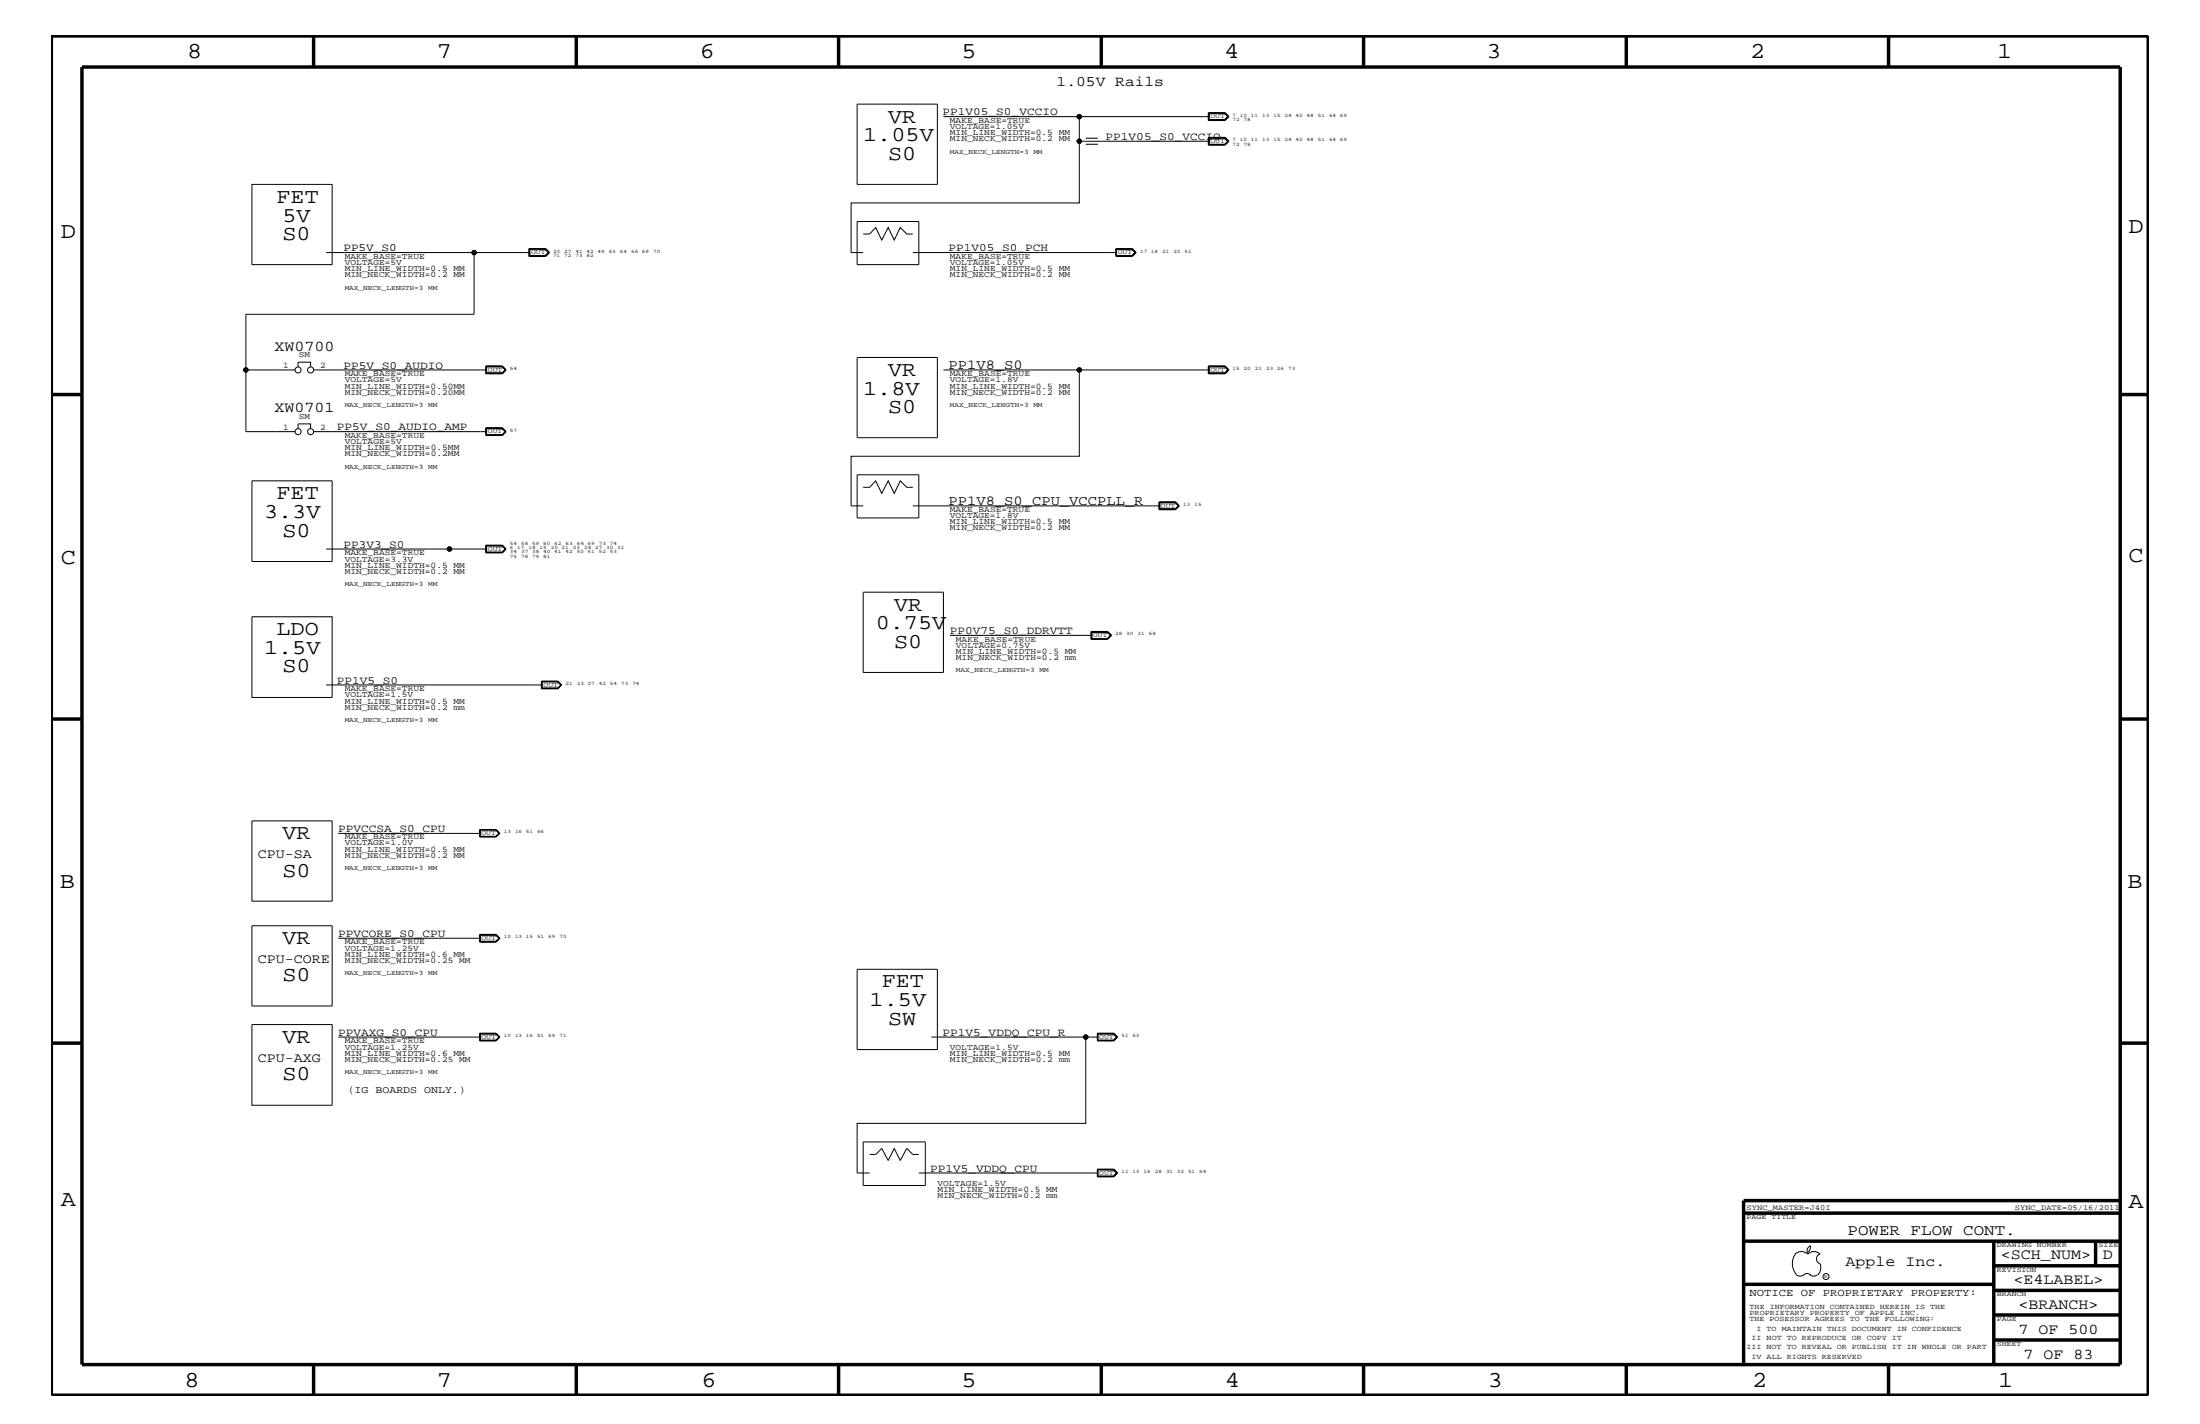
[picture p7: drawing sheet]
<svg xmlns="http://www.w3.org/2000/svg" width="432mm" height="279mm" viewBox="0 0 432 279" stroke-linecap="round" stroke-linejoin="round" font-family="sans-serif">
<g fill="none" stroke="#000" stroke-width=".2">
<path d="M49.4 36.2h15.8v15.7h-15.8zM168.2 20.4h15.8v15.8h-15.8zM185.2 22.9h52.1M211.8 22.9v4.8M213.1 28.3h2.4M213.1 27.1h2.4M237.2 22.1h3.3l.7 .8-.7 .8h-3.3zM237.2 27h3.3l.7 .7-.7 .8h-3.3zM237.2 27h3.3l.6 .7-.6 .7h-3.3zM237.2 22.1v1.5h3.3l.6-.7-.6-.8M237.3 27.7h-25.5v12.1h-44.8v9.8h2.4M237.3 27.1h3.1l.6 .6-.6 .6h-3.1"/>
<path d="M237.3 27v1.4M240.4 27l.6 .7-.6 .7M240.4 22.2h-3.1v1.3h3.1M240.4 22.2l.6 .7-.6 .6M64 49.6h29M103.8 48.8h3.3l.8 .8-.8 .7h-3.3zM103.9 48.8v1.4h3.2l.7-.6-.7-.8M104 49.6h-11v12.1h-44.7v10.9M107 48.9h-3v1.3h3M107 48.9l.7 .7-.7 .6M107 48.9l.6 .7-.6 .6M168.2 43.5h12.1v8.4h-12.1z"/>
<path d="M169.4 45.9h1.3l1.2-1.3 1.2 2.5 1.2-2.5 1.2 2.5 1.2-2.5 1.3 1.3h1.2M179.2 49.6h39.9M219 48.8h3.3l.7 .8-.7 .7h-3.3zM222.2 48.9h-3.1v1.3h3.1M222.2 48.9l.6 .7-.6 .6M222.3 48.8l.6 .8-.6 .6h-3.3M57.9 72.6h-9.6v12.1h9.6M58.5 72v-.9h2.5v.9M61.6 72.6h33.9M95.3 71.8h3.3l.7 .8-.7 .7h-3.3zM95.4 71.8v1.5h3.2l.7-.7M95.4 73.2h3.2"/>
<path d="M95.4 71.9h3.2l.6 .7-.6 .6M95.5 73.2v-1.2h3.1l.5 .6-.5 .6M98.6 71.8l.7 .8M168.2 70.1h15.8v15.8h-15.8zM185.2 72.6h26.6M237.2 71.8h3.3l.7 .8-.7 .7h-3.3zM237.2 71.8v1.5h3.3l.6-.7-.6-.8M237.3 72.6h-25.5v16.9h-44.8v9.8h2.4M237.3 71.9h3.1l.6 .7-.6 .6h-3.1zM237.3 72h3.1l.6 .6-.6 .6M49.4 94.3h15.8v15.9h-15.8zM58.5 84.1v-.9h2.5v.9"/>
<path d="M61.6 84.7h33.9M95.3 83.9h3.3l.7 .8-.7 .8h-3.3zM95.5 84.1h3.1l.5 .6-.5 .6h-3.1zM98.6 84h-3.2v1.4h3.2M98.6 84l.7 .7M98.6 84l.6 .7-.6 .7M99.3 84.7l-.7 .7M168.2 93.2h12.1v8.4h-12.1zM169.4 95.6h1.3l1.2-1.3 1.2 2.5 1.2-2.5 1.2 2.5 1.2-2.5 1.3 1.3h1.2M179.2 99.3h48.5M227.5 98.5h3.2l.8 .8-.8 .7h-3.2zM227.6 98.6h3.1l.6 .7-.6 .6h-3.1z"/>
<path d="M230.7 98.5l.7 .8-.7 .6h-3.2M231.3 99.3l-.7 .6M231.3 99.3l-.7-.6h-2.9v1.2M64 107.7h31.5M95.3 107h3.3l.7 .7-.7 .8h-3.3zM95.5 107.1h3.1l.5 .6-.5 .6h-3.1zM98.6 107h-3.2v1.4h3.2M98.6 107l.7 .7M98.6 107l.6 .7-.6 .7M99.3 107.7l-.7 .7M169.4 116.2h15.8v15.7h-15.8zM49.4 121h15.8v15.8h-15.8z"/>
<path d="M64 134.4h42.4M106.3 133.6h3.2l.7 .8-.7 .8h-3.2zM106.3 133.7h3.2l.7 .7-.7 .7h-3.2zM106.4 133.8h3.1l.6 .6-.6 .6h-3.1zM186.4 124.7h27.9M214.1 123.9h3.3l.8 .8-.8 .7h-3.3zM214.2 125.4v-1.4h3.1l.8 .7-.8 .7M217.3 124.1h-3v1.2h3M217.3 124.1l.7 .6-.7 .6M217.3 124.1l.6 .6-.6 .6M49.4 161.1h15.8v15.7h-15.8zM66.4 163.5h27.9"/>
<path d="M94.2 162.8h3.2l.6 .7-.6 .6h-3.2zM94.3 162.8v1.3M97.3 162.8l.7 .7M97.4 162.8h-3.3v1.4h3.3M97.4 162.8l.7 .7-.7 .7M97.4 162.8l.6 .7-.6 .7M98 163.5l-.7 .6M49.4 181.6h15.8v15.8h-15.8zM66.4 184.1h27.9M94.1 183.3h3.3l.7 .8-.7 .8h-3.3zM94.1 184.8h3.3M94.1 183.4h3.3"/>
<path d="M94.2 183.4v1.4M94.3 183.5h3l.7 .6-.7 .6h-3zM97.4 183.4l.6 .7-.6 .7M97.4 183.4l.6 .7M98 184.1l-.6 .7M168.2 190.2h15.8v15.7h-15.8zM49.4 201h15.8v15.9h-15.8zM66.4 203.5h27.9M94.1 202.7h3.3l.7 .8-.7 .7h-3.3zM94.1 204.2h3.3M94.1 202.8h3.3M94.2 202.8v1.4"/>
<path d="M94.3 202.9h3l.7 .6-.7 .6h-3zM97.4 202.8l.6 .7-.6 .7M97.4 202.8l.6 .7M98 203.5l-.6 .7M182.8 203.5h30.3M215.4 202.7h3.2l.8 .8-.8 .7h-3.2zM215.4 204.2h3.2M215.4 202.8h3.2M215.5 203.5h-2.4v16.9h-44.9v9.8h2.5M215.5 202.9h3l.6 .6-.6 .6h-3M215.5 202.8v1.4M218.6 202.8l.7 .7-.7 .7"/>
<path d="M218.6 202.8l.6 .7-.6 .7M169.4 224.1h12.2v8.5h-12.2zM170.7 226.5h1.2l1.2-1.2 1.2 2.4 1.2-2.4 1.2 2.4 1.3-2.4 1.2 1.2h1.1M180.3 230.2h35.2M215.4 229.4h3.2l.8 .8-.8 .7h-3.2zM215.4 230.8h3.2M215.4 229.5h3.2M215.5 229.5v1.3M215.5 229.6h3l.6 .6-.6 .5h-3M218.6 229.5l.7 .7-.7 .6M218.6 229.5l.6 .7-.6 .6M352.3 246.1a1.69 1.69 0 0 1 2.5 0"/>
<path d="M352.4 246a3.3 3.3 0 0 0 .2 4.1M352.6 250.2l.7 .2 .7-.2M354 250.2l.7-.3 .7 .3M354.8 246.1a1.69 1.69 0 0 1 2.4 0M355.2 250.2l.7 .2 .7-.2M355.3 244.4v.3a1.18 1.18 0 0 1-.6 1.1M355.4 244.4a.99 .99 0 0 0-.6 1.4M357.2 246a1.04 1.04 0 0 0-.7 1 1.04 1.04 0 0 0 .7 1M357.3 248l.1 .7a2.11 2.11 0 0 1-.6 1.5"/>
<circle cx="211.8" cy="22.9" r=".42"/>
<circle cx="211.8" cy="27.7" r=".42"/>
<circle cx="93" cy="49.6" r=".42"/>
<circle cx="48.3" cy="72.6" r=".42"/>
<circle cx="58.5" cy="72.6" r=".59"/>
<circle cx="61" cy="72.6" r=".59"/>
<circle cx="211.8" cy="72.6" r=".42"/>
<circle cx="58.5" cy="84.7" r=".59"/>
<circle cx="61" cy="84.7" r=".59"/>
<circle cx="88.2" cy="107.7" r=".42"/>
<circle cx="213.1" cy="203.5" r=".42"/>
<circle cx="358.4" cy="250.5" r=".59"/>
</g>
<g fill="none" stroke="#000" stroke-width=".68" stroke-linecap="butt">
<path d="M10.1 7.1h411.5v266.7h-411.5zM16.1 13.2h400v254.5h-400zM61.6 7.1v6.1M113.1 7.1v6.1M164.6 7.1v6.1M216.2 7.1v6.1M267.6 7.1v6.1M319.2 7.1v6.1M370.7 7.1v6.1M10.1 77.4h6M416.1 77.4h5.5M10.1 141.1h6"/>
<path d="M416.1 141.1h5.5M10.1 204.7h6M416.1 204.7h5.5M342.2 238h73.9M416.1 235.6h-73.9v32.1M342.2 243.5h73.9M342.2 252h49.1M391.3 248.4h24.8M391.3 243.5v24.2M391.3 258h24.8M391.3 253.2h24.8M411.3 243.5v4.9"/>
<path d="M61.6 267.7v6.1M113.1 267.7v6.1M164.6 267.7v6.1M216.2 268v5.8M267.6 267.7v6.1M319.2 267.7v6.1M370.7 267.7v6.1M391.3 262.9h24.8"/>
</g>
<g fill="#000">
<circle cx="211.8" cy="22.9" r=".42"/>
<circle cx="211.8" cy="27.7" r=".42"/>
<circle cx="93" cy="49.6" r=".42"/>
<circle cx="48.3" cy="72.6" r=".42"/>
<circle cx="211.8" cy="72.6" r=".42"/>
<circle cx="88.2" cy="107.7" r=".42"/>
<circle cx="213.1" cy="203.5" r=".42"/>
</g>
<g font-size="4.5">
<text x="36.7" y="11.5">8</text>
<text x="85.8" y="11.5">7</text>
<text x="137.3" y="11.5">6</text>
<text x="188.7" y="11.5">5</text>
<text x="240.3" y="11.5">4</text>
<text x="291.8" y="11.5">3</text>
<text x="343.5" y="11.5">2</text>
<text x="392" y="11.5">1</text>
<text x="11.9" y="46.8">D</text>
<text x="417.7" y="45.7">D</text>
<text x="11.9" y="110.6">C</text>
<text x="417.7" y="110.3">C</text>
<text x="11.8" y="174.3">B</text>
<text x="417.6" y="174.2">B</text>
<text x="11.9" y="236.7">A</text>
<text x="417.7" y="237.1">A</text>
<text x="36.2" y="272.1">8</text>
<text x="85.8" y="272.1">7</text>
<text x="137.7" y="272.1">6</text>
<text x="188.7" y="272.1">5</text>
<text x="240.4" y="272.1">4</text>
<text x="292" y="272.1">3</text>
<text x="343.9" y="272.1">2</text>
<text x="392.2" y="272.1">1</text>
</g>
<g font-size="4.1">
<text x="169.4" y="27.7">1.05V</text>
<text x="174.3" y="24.1">VR</text>
<text x="174.3" y="31.4">S0</text>
<text x="54.3" y="39.8">FET</text>
<text x="55.5" y="47.1">S0</text>
<text x="55.5" y="43.5">5V</text>
<text x="169.4" y="77.4">1.8V</text>
<text x="174.3" y="73.8">VR</text>
<text x="174.3" y="81.1">S0</text>
<text x="51.8" y="101.6">3.3V</text>
<text x="54.3" y="98">FET</text>
<text x="55.5" y="105.3">S0</text>
<text x="175.5" y="119.8">VR</text>
<text x="54.3" y="124.7">LDO</text>
<text x="171.9" y="123.5">0.75V</text>
<text x="51.8" y="128.3">1.5V</text>
<text x="55.5" y="131.9">S0</text>
<text x="175.5" y="127.1">S0</text>
<text x="55.5" y="164.7">VR</text>
<text x="55.5" y="172">S0</text>
<text x="55.5" y="185.3">VR</text>
<text x="55.5" y="192.6">S0</text>
<text x="170.7" y="197.4">1.5V</text>
<text x="173.1" y="193.7">FET</text>
<text x="174.3" y="201">SW</text>
<text x="55.5" y="204.7">VR</text>
<text x="55.5" y="211.9">S0</text>
</g>
<g font-size="3">
<text x="53.9" y="68.8">XW0700</text>
<text x="53.9" y="80.9">XW0701</text>
<text x="362.6" y="242.3">POWER FLOW CONT.</text>
<text x="362.2" y="248.4">Apple Inc.</text>
<text x="392.7" y="247.1">&lt;SCH_NUM&gt;</text>
<text x="395.2" y="252">&lt;E4LABEL&gt;</text>
<text x="412.7" y="247.1">D</text>
<text x="396.2" y="256.8">&lt;BRANCH&gt;</text>
<text x="396.2" y="261.6">7 OF 500</text>
<text x="397.2" y="266.6">7 OF 83</text>
</g>
<text font-size="2.9" x="207.4" y="16.8">1.05V Rails</text>
<g font-size="2.7">
<text x="186.2" y="72.3">PP1V8_S0</text>
<text x="186.2" y="99">PP1V8_S0_CPU_VCCPLL_R</text>
</g>
<g font-size="2.6">
<text x="50.6" y="168.3">CPU-SA</text>
<text x="50.6" y="188.9">CPU-CORE</text>
<text x="50.6" y="208.3">CPU-AXG</text>
</g>
<g font-size="2.2">
<text x="185" y="22.6">PP1V05_S0_VCCIO</text>
<text x="217" y="27.5">PP1V05_S0_VCCIO</text>
<text x="67.4" y="49.3">PP5V_S0</text>
<text x="186.2" y="49.3">PP1V05_S0_PCH</text>
<text x="67.4" y="72.3">PP5V_S0_AUDIO</text>
<text x="66.1" y="84.4">PP5V_S0_AUDIO_AMP</text>
<text x="67.4" y="107.5">PP3V3_S0</text>
<text x="186.4" y="124.4">PP0V75_S0_DDRVTT</text>
<text x="66.1" y="134.1">PP1V5_S0</text>
<text x="66.4" y="163.3">PPVCCSA_S0_CPU</text>
<text x="66.4" y="183.8">PPVCORE_S0_CPU</text>
<text x="66.4" y="203.2">PPVAXG_S0_CPU</text>
<text x="185" y="203.2">PP1V5_VDDQ_CPU_R</text>
<text x="182.5" y="229.9">PP1V5_VDDQ_CPU</text>
</g>
<text font-size="2.1" x="343.4" y="254.4">NOTICE OF PROPRIETARY PROPERTY:</text>
<text font-size="2" x="68.2" y="214.4">(IG BOARDS ONLY.)</text>
<g font-size="1.7">
<text x="186.4" y="26.5">MIN_LINE_WIDTH=0.5 MM</text>
<text x="186.4" y="27.7">MIN_NECK_WIDTH=0.2 MM</text>
<text x="186.4" y="25.3">VOLTAGE=1.05V</text>
<text x="186.4" y="24.1">MAKE_BASE=TRUE</text>
<text x="67.6" y="50.7">MAKE_BASE=TRUE</text>
<text x="67.6" y="51.9">VOLTAGE=5V</text>
<text x="67.6" y="53.2">MIN_LINE_WIDTH=0.5 MM</text>
<text x="186.4" y="50.7">MAKE_BASE=TRUE</text>
<text x="186.4" y="51.9">VOLTAGE=1.05V</text>
<text x="186.4" y="53.2">MIN_LINE_WIDTH=0.5 MM</text>
<text x="67.6" y="54.4">MIN_NECK_WIDTH=0.2 MM</text>
<text x="186.4" y="54.4">MIN_NECK_WIDTH=0.2 MM</text>
<text x="58.7" y="70.1">SM</text>
<text x="55.6" y="72.2">1</text>
<text x="62.9" y="72.2">2</text>
<text x="67.6" y="75">VOLTAGE=5V</text>
<text x="67.6" y="73.8">MAKE_BASE=TRUE</text>
<text x="67.6" y="77.4">MIN_NECK_WIDTH=0.20MM</text>
<text x="67.6" y="76.2">MIN_LINE_WIDTH=0.50MM</text>
<text x="186.4" y="76.2">MIN_LINE_WIDTH=0.5 MM</text>
<text x="186.4" y="75">VOLTAGE=1.8V</text>
<text x="186.4" y="73.8">MAKE_BASE=TRUE</text>
<text x="186.4" y="77.4">MIN_NECK_WIDTH=0.2 MM</text>
<text x="58.7" y="82.2">SM</text>
<text x="55.6" y="84.4">1</text>
<text x="62.9" y="84.4">2</text>
<text x="67.6" y="87.1">VOLTAGE=5V</text>
<text x="67.6" y="85.9">MAKE_BASE=TRUE</text>
<text x="67.6" y="88.3">MIN_LINE_WIDTH=0.5MM</text>
<text x="67.6" y="89.5">MIN_NECK_WIDTH=0.2MM</text>
<text x="186.4" y="100.4">MAKE_BASE=TRUE</text>
<text x="186.4" y="101.6">VOLTAGE=1.8V</text>
<text x="186.4" y="102.9">MIN_LINE_WIDTH=0.5 MM</text>
<text x="186.4" y="104.1">MIN_NECK_WIDTH=0.2 MM</text>
<text x="67.6" y="110.2">VOLTAGE=3.3V</text>
<text x="67.6" y="112.6">MIN_NECK_WIDTH=0.2 MM</text>
<text x="67.6" y="108.9">MAKE_BASE=TRUE</text>
<text x="67.6" y="111.4">MIN_LINE_WIDTH=0.5 MM</text>
<text x="187.6" y="125.9">MAKE_BASE=TRUE</text>
<text x="187.6" y="127.1">VOLTAGE=0.75V</text>
<text x="187.6" y="129.6">MIN_NECK_WIDTH=0.2 mm</text>
<text x="187.6" y="128.3">MIN_LINE_WIDTH=0.5 MM</text>
<text x="67.6" y="135.6">MAKE_BASE=TRUE</text>
<text x="67.6" y="136.8">VOLTAGE=1.5V</text>
<text x="67.6" y="139.2">MIN_NECK_WIDTH=0.2 mm</text>
<text x="67.6" y="138">MIN_LINE_WIDTH=0.5 MM</text>
<text x="67.6" y="164.7">MAKE_BASE=TRUE</text>
<text x="67.6" y="165.9">VOLTAGE=1.0V</text>
<text x="67.6" y="167.1">MIN_LINE_WIDTH=0.5 MM</text>
<text x="67.6" y="168.3">MIN_NECK_WIDTH=0.2 MM</text>
<text x="67.6" y="185.3">MAKE_BASE=TRUE</text>
<text x="67.6" y="187.7">MIN_LINE_WIDTH=0.6 MM</text>
<text x="67.6" y="186.5">VOLTAGE=1.25V</text>
<text x="67.6" y="188.9">MIN_NECK_WIDTH=0.25 MM</text>
<text x="67.6" y="208.3">MIN_NECK_WIDTH=0.25 MM</text>
<text x="67.6" y="205.9">VOLTAGE=1.25V</text>
<text x="67.6" y="207.1">MIN_LINE_WIDTH=0.6 MM</text>
<text x="67.6" y="204.7">MAKE_BASE=TRUE</text>
<text x="186.4" y="207.1">MIN_LINE_WIDTH=0.5 MM</text>
<text x="186.4" y="208.3">MIN_NECK_WIDTH=0.2 mm</text>
<text x="186.4" y="205.9">VOLTAGE=1.5V</text>
<text x="184" y="233.8">MIN_LINE_WIDTH=0.5 MM</text>
<text x="184" y="232.6">VOLTAGE=1.5V</text>
<text x="184" y="235">MIN_NECK_WIDTH=0.2 mm</text>
</g>
<g font-size="1.5">
<text x="342.8" y="237.4">SYNC_MASTER=J40I</text>
<text x="395.5" y="237.4">SYNC_DATE=05/16/2011</text>
</g>
<g font-size="1.4">
<text x="237.6" y="23.2">OUT</text>
<text x="237.6" y="28.1">OUT</text>
<text x="186.4" y="30.2">MAX_NECK_LENGTH=3 MM</text>
<text x="104.2" y="49.9">OUT</text>
<text x="219.4" y="49.9">OUT</text>
<text x="67.6" y="56.8">MAX_NECK_LENGTH=3 MM</text>
<text x="95.8" y="72.9">OUT</text>
<text x="237.6" y="72.9">OUT</text>
<text x="67.6" y="79.9">MAX_NECK_LENGTH=3 MM</text>
<text x="186.4" y="79.9">MAX_NECK_LENGTH=3 MM</text>
<text x="95.8" y="85">OUT</text>
<text x="67.6" y="92">MAX_NECK_LENGTH=3 MM</text>
<text x="227.8" y="99.6">OUT</text>
<text x="95.8" y="108.1">OUT</text>
<text x="67.6" y="115">MAX_NECK_LENGTH=3 MM</text>
<text x="214.5" y="125.1">OUT</text>
<text x="187.6" y="131.9">MAX_NECK_LENGTH=3 MM</text>
<text x="106.7" y="134.7">OUT</text>
<text x="67.6" y="141.7">MAX_NECK_LENGTH=3 MM</text>
<text x="94.5" y="163.9">OUT</text>
<text x="67.6" y="170.7">MAX_NECK_LENGTH=3 MM</text>
<text x="94.5" y="184.4">OUT</text>
<text x="67.6" y="191.4">MAX_NECK_LENGTH=3 MM</text>
<text x="94.5" y="203.8">OUT</text>
<text x="215.7" y="203.8">OUT</text>
<text x="67.6" y="210.8">MAX_NECK_LENGTH=3 MM</text>
<text x="215.7" y="230.5">OUT</text>
<text x="342.8" y="239.2">PAGE TITLE</text>
<text x="391.9" y="244.7">DRAWING NUMBER</text>
<text x="411.9" y="244.7">SIZE</text>
<text x="391.9" y="249.5">REVISION</text>
<text x="343.4" y="256.8">THE INFORMATION CONTAINED HEREIN IS THE</text>
<text x="391.9" y="254.4">BRANCH</text>
<text x="343.4" y="258">PROPRIETARY PROPERTY OF APPLE INC.</text>
<text x="343.4" y="259.3">THE POSESSOR AGREES TO THE FOLLOWING:</text>
<text x="343.8" y="262.9">II NOT TO REPRODUCE OR COPY IT</text>
<text x="344.8" y="261.1">I TO MAINTAIN THIS DOCUMENT IN CONFIDENCE</text>
<text x="391.9" y="259.3">PAGE</text>
<text x="342.8" y="264.7">III NOT TO REVEAL OR PUBLISH IT IN WHOLE OR PART</text>
<text x="343.8" y="266.6">IV ALL RIGHTS RESERVED</text>
<text x="391.9" y="264.1">SHEET</text>
</g>
<g font-size="1">
<text x="241.9" y="22.9">7</text>
<text x="241.9" y="23.7">72</text>
<text x="243.3" y="22.9">10</text>
<text x="244.1" y="23.7">78</text>
<text x="245.5" y="22.9">11</text>
<text x="247.7" y="22.9">13</text>
<text x="249.9" y="22.9">15</text>
<text x="252.1" y="22.9">24 40</text>
<text x="256.5" y="22.9">48</text>
<text x="258.7" y="22.9">51</text>
<text x="260.9" y="22.9">64 69</text>
<text x="241.9" y="27.7">7</text>
<text x="241.9" y="28.6">72</text>
<text x="243.3" y="27.7">10</text>
<text x="244.1" y="28.6">78</text>
<text x="245.5" y="27.7">11</text>
<text x="247.7" y="27.7">13</text>
<text x="249.9" y="27.7">15</text>
<text x="252.1" y="27.7">24 40</text>
<text x="256.5" y="27.7">48</text>
<text x="258.7" y="27.7">51</text>
<text x="260.9" y="27.7">64 69</text>
<text x="108.5" y="49.6">23</text>
<text x="108.5" y="50.4">71</text>
<text x="110.7" y="49.6">27</text>
<text x="110.7" y="50.4">72</text>
<text x="112.9" y="49.6">41</text>
<text x="112.9" y="50.4">73</text>
<text x="115.1" y="49.6">42 49</text>
<text x="115.1" y="50.4">82</text>
<text x="119.5" y="49.6">63</text>
<text x="121.7" y="49.6">64</text>
<text x="123.9" y="49.6">66 69</text>
<text x="128.2" y="49.6">70</text>
<text x="223.8" y="49.6">17 18</text>
<text x="228.1" y="49.6">21</text>
<text x="230.3" y="49.6">23</text>
<text x="232.5" y="49.6">51</text>
<text x="100.1" y="72.6">54</text>
<text x="241.9" y="72.6">15</text>
<text x="244.1" y="72.6">20</text>
<text x="246.3" y="72.6">21</text>
<text x="248.5" y="72.6">23 26</text>
<text x="252.8" y="72.6">73</text>
<text x="100.1" y="84.7">57</text>
<text x="232.2" y="99.3">13</text>
<text x="234.4" y="99.3">15</text>
<text x="100.1" y="107.7">6</text>
<text x="100.1" y="106.9">54</text>
<text x="101.5" y="107.7">17</text>
<text x="102.3" y="106.9">58</text>
<text x="103.7" y="107.7">18</text>
<text x="104.5" y="106.9">59 60</text>
<text x="105.9" y="107.7">19</text>
<text x="108.1" y="107.7">20 21</text>
<text x="108.8" y="106.9">62</text>
<text x="111" y="106.9">63</text>
<text x="112.4" y="107.7">23</text>
<text x="113.2" y="106.9">64 69</text>
<text x="114.6" y="107.7">24</text>
<text x="116.8" y="107.7">27 30</text>
<text x="117.5" y="106.9">73</text>
<text x="119.7" y="106.9">74</text>
<text x="121.2" y="107.7">31</text>
<text x="100.1" y="108.6">34</text>
<text x="100.1" y="109.5">75</text>
<text x="102.3" y="108.6">37</text>
<text x="102.3" y="109.5">78</text>
<text x="104.5" y="108.6">38 40</text>
<text x="104.5" y="109.5">79 81</text>
<text x="108.8" y="108.6">41</text>
<text x="111" y="108.6">42</text>
<text x="113.2" y="108.6">50 51</text>
<text x="117.5" y="108.6">52</text>
<text x="119.7" y="108.6">53</text>
<text x="218.9" y="124.7">28</text>
<text x="221.1" y="124.7">30</text>
<text x="223.3" y="124.7">31</text>
<text x="225.5" y="124.7">68</text>
<text x="111" y="134.4">21</text>
<text x="113.2" y="134.4">23 27</text>
<text x="117.5" y="134.4">42</text>
<text x="119.7" y="134.4">54</text>
<text x="121.9" y="134.4">73</text>
<text x="124.1" y="134.4">74</text>
<text x="98.9" y="163.5">13</text>
<text x="101.1" y="163.5">16 51</text>
<text x="105.4" y="163.5">66</text>
<text x="98.9" y="184.1">10</text>
<text x="101.1" y="184.1">13 15</text>
<text x="105.4" y="184.1">51</text>
<text x="107.6" y="184.1">69</text>
<text x="109.8" y="184.1">70</text>
<text x="98.9" y="203.5">10</text>
<text x="101.1" y="203.5">13 16</text>
<text x="105.4" y="203.5">51</text>
<text x="107.6" y="203.5">69</text>
<text x="109.8" y="203.5">71</text>
<text x="220.1" y="203.5">51 63</text>
<text x="220.1" y="230.2">11 13</text>
<text x="224.5" y="230.2">16</text>
<text x="226.7" y="230.2">28</text>
<text x="228.9" y="230.2">31 32</text>
<text x="233.2" y="230.2">51</text>
<text x="235.4" y="230.2">64</text>
<text x="358.1" y="250.7">R</text>
</g>
</svg>
